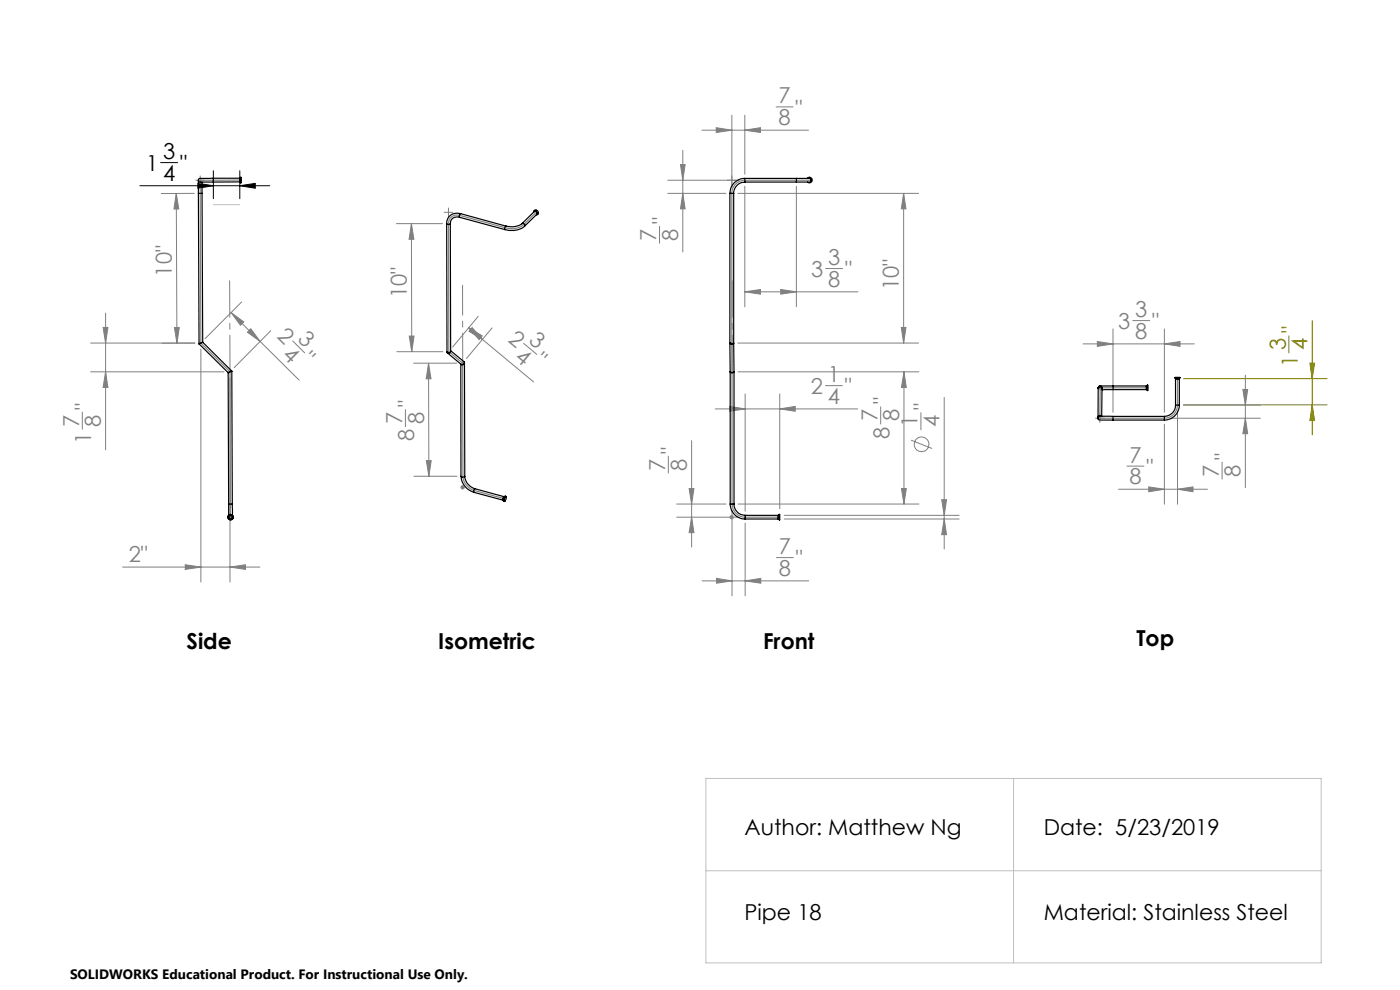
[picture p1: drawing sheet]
<svg xmlns="http://www.w3.org/2000/svg" width="297mm" height="210mm" viewBox="0 0 297 210" stroke-linecap="round" stroke-linejoin="round" font-family="sans-serif">
<g fill="none" stroke="#808080" stroke-width=".21">
<path d="M41.5 38.2h2M42.5 37.2v2M141.7 38.2h15M144.4 34.9h.9l-.4 3.3zM144.9 31.9v21.5M148.9 27.6h22.6M151.9 27.1l3.4 .5-3.4 .5zM155.3 24.4v15.3M158 27.6l3.3-.5v1zM158 39.5v25.6M158 24.4v12.6M164.6 22.7h3.6"/>
<path d="M168.9 39.5v25.6M37.4 41l.1 31.8M37.4 41l.5 3.3h-1zM41.2 41l-7 .1M84.1 47.4h9.8M87.3 47.4v27.2M87.3 47.4l.5 3.4h-1zM94.2 45h1.9M95.1 44.1v2M139.9 48v3.6M141.7 41h12.3M144.9 41l.4 3.3h-.9z"/>
<path d="M156.5 41h38.4M175.2 57h3.6M191.7 41v31.8M191.7 41l.5 3.3h-1zM19.2 78.9h28.3M19.2 72.8h22.1h-6.9M21.9 69.5h1l-.5 3.3zM22.4 78.9l.5 3.3h-1zM22.4 66.4v29M37 69.5h1l-.5 3.3zM42.6 74v49.5M49 66.3l2.7 2-.7 .7z"/>
<path d="M49 66.3l6.2 6.1M51.3 64.1l-7.8 7.8M53.2 69.7l2 2.7-2.7-1.9zM55.2 72.4l8.3 8.2M57.4 70.2l-7.7 7.8M62.1 72.3l2.5 2.6M84.2 74.6h9.7M86.8 71.3h1l-.5 3.3zM87.7 77h9.2M90.9 77l.5 3.4h-1zM90.9 77l.1 24M99.4 69.5l2.9 2.5"/>
<path d="M99.4 69.5l2.9 1.8-.7 .7zM100.2 69.5l2.1 2.5-2.8-1.7zM101.5 67.1l-5.5 6.5M102.3 72l10.9 9M104.4 69.6l-5.4 6.5M111.1 72.8l2.8 2.4M156.5 72.8h38.4M156.6 78.9h38.3M158 61.9l3.3-.5v1zM158 61.9h24M165.6 61.4l3.3 .5-3.3 .5zM191.2 69.5h1l-.5 3.3z"/>
<path d="M191.8 78.9l.5 3.3h-1.1zM191.8 78.9v28M229.8 72.9h23.6M232.8 72.5l3.3 .4-3.3 .6zM236.1 69.8v17.6M240.3 68h3.6M247 72.9l3.3-.4v1zM247 69.8v17.6M264.2 79.6v23.8M17.5 87.4v3.6M48.8 80.1v43.4M86 86.9v3.6"/>
<path d="M90.5 97.7h1l-.5 3.3zM141.8 96.8v3.6M146.7 93.5v22.6M151.7 86.7h30.3M154.8 86.2l3.3 .5-3.3 .5zM158.1 83.6v24.8M165.4 86.7l3.3-.5v1zM165.4 83.6v24.3M175.1 81.8h3.6M186.8 86.3v3.6M193.3 93.4l4.4 1.7M195.4 87.6v3.6"/>
<path d="M200.3 84.3v32.1M232.3 88.7h2M232.8 82.3h1M233 81.9l.7 .7M233.3 81.8v1M233.3 87.7v2M233.7 81.9l-.7 .7M239.1 98.9h3.6M247 90v17M248.3 88.7h19.1M249.8 87.2v19.8M251.1 85.9h16.3"/>
<path d="M259.3 98v3.6M263.7 82.6h1l-.5 3.3zM264.2 88.7l.5 3.3h-1zM39.3 119.8l3.3 .5-3.3 .5zM48.4 109.7h1M48.5 109.4l.7 .7M48.9 109.2v1M49.2 109.4l-.7 .7M87.8 101h9.1M97.6 103.4h1M97.8 103l.7 .7M98.1 102.9v1"/>
<path d="M98.5 103l-.7 .7M143.5 109.7h13.3M143.5 106.9h10.5M146.2 103.6h1l-.5 3.3zM146.7 109.7l.5 3.3h-1zM154.9 109.4l.7 .7M155.2 109.2v1M155.3 108.2v18.2M155.6 109.4l-.7 .7M156.6 106.9h38.3M158.1 111v15.4M164.7 118.3h3.6"/>
<path d="M166.4 109.3h37.1M166.4 110.1h37.1M191.2 103.6h1.1l-.5 3.3zM199.8 106h1l-.5 3.3zM200.3 110.1l.5 3.3h-1zM237.3 103.8h18.9M243.7 103.3l3.3 .5-3.3 .5zM249.8 103.8l3.3-.5v1zM26 120.3h29.1M48.8 120.3l3.3-.5v1zM148.9 123.2h22.7M152 122.7l3.3 .5-3.3 .5z"/>
<path d="M158.1 123.2l3.3-.5v1z"/>
<circle cx="195.5" cy="94.3" r="1.55"/>
</g>
<path d="M29.7 39.4h27.5M34.1 34.5h3.6M42 38.9l3.3 .5-3.3 .5zM45.3 36.2v5.9M50.9 36.2v5.9M50.9 39.4l3.3-.5v1z" fill="none" stroke="#000" stroke-width=".21"/>
<path d="M273.4 71.3v3.6M277.9 77h1l-.5 3.3zM278.4 68v24.2M251.1 85.9h30.5M251.1 80.3h30.5M278.4 85.9l.5 3.3h-1z" fill="none" stroke="#808000" stroke-width=".21"/>
<path d="M42.5 38.2l.1 34.6 6.2 6.1 .1 30.8M42.5 38.2h.1M50.8 38.2h-8.3M171.7 38.2h-13.7a2.77 2.77 0 0 0-2.7 2.8v65.9a2.83 2.83 0 0 0 2.8 2.8h7M113.6 45.2l-2.6 2.5a4.4 4.4 0 0 1-3.8 .6l-9.6-2.6a1.8 1.8 0 0 0-2.5 1.7l.1 27.2 2.9 2.4 .1 24a3.4 3.4 0 0 0 2.4 3.1l6.3 1.7M249.8 80.4v5.5a2.77 2.77 0 0 1-2.8 2.8h-13.7l.1-6.4h9.8M48.9 109.7h.1" fill="none" stroke="#808080" stroke-width=".25"/>
<path d="M45.3 43.4h5.6M149.8 165.1h130.5v39.1h-130.5zM215 165.1v39.1M149.8 184.7h130.5" fill="none" stroke="#c0c0c0" stroke-width=".21"/>
<path d="M48.8 78.9l-.1-19.3M155.3 78.9v-19.3" fill="none" stroke="#808080" stroke-width=".21" stroke-dasharray="15.2 1.3 1.3 1.3" stroke-dashoffset="7.5"/>
<path d="M233.4 82.4v.1" fill="none" stroke="#808080" stroke-width=".21" stroke-dasharray="15.2 1.3 1.3 1.3"/>
<path d="M98.2 77l-.1-16.5" fill="none" stroke="#808080" stroke-width=".21" stroke-dasharray="15.2 1.3 1.3 1.3" stroke-dashoffset="8.9"/>
<path d="M42 38.9l3.3 .5-3.3 .5zM50.9 39.4l3.3-.5v1z" fill="#000"/>
<path d="M278.4 85.9l.5 3.3h-1zM277.9 77h1l-.5 3.3z" fill="#808000"/>
<g fill="#808080">
<path d="M53.2 69.7l2 2.7-2.7-1.9zM49 66.3l2.7 2-.7 .7z"/>
<path d="M100.2 69.5l2.1 2.5-2.8-1.7zM99.4 69.5l2.9 1.8-.7 .7z"/>
<path d="M249.8 103.8l3.3-.5v1zM243.7 103.3l3.3 .5-3.3 .5zM158 27.6l3.3-.5v1zM151.9 27.1l3.4 .5-3.4 .5z"/>
<path d="M39.3 119.8l3.3 .5-3.3 .5zM48.8 120.3l3.3-.5v1zM232.8 72.5l3.3 .4-3.3 .6zM247 72.9l3.3-.4v1zM154.8 86.2l3.3 .5-3.3 .5zM165.4 86.7l3.3-.5v1zM152 122.7l3.3 .5-3.3 .5zM158.1 123.2l3.3-.5v1z"/>
<path d="M158 61.9l3.3-.5v1zM165.6 61.4l3.3 .5-3.3 .5z"/>
<path d="M264.2 88.7l.5 3.3h-1zM263.7 82.6h1l-.5 3.3z"/>
<path d="M191.2 103.6h1.1l-.5 3.3zM191.8 78.9l.5 3.3h-1.1z"/>
<path d="M191.2 69.5h1l-.5 3.3zM191.7 41l.5 3.3h-1z"/>
<path d="M21.9 69.5h1l-.5 3.3zM22.4 78.9l.5 3.3h-1zM146.2 103.6h1l-.5 3.3zM146.7 109.7l.5 3.3h-1zM144.4 34.9h.9l-.4 3.3zM144.9 41l.4 3.3h-.9zM199.8 106h1l-.5 3.3zM200.3 110.1l.5 3.3h-1z"/>
<path d="M90.5 97.7h1l-.5 3.3zM90.9 77l.5 3.4h-1z"/>
<path d="M86.8 71.3h1l-.5 3.3zM87.3 47.4l.5 3.4h-1z"/>
<path d="M37 69.5h1l-.5 3.3zM37.4 41l.5 3.3h-1z"/>
</g>
<g fill="none" stroke="#000" stroke-width=".25">
<path d="M42.1 38.2v2.8M42.9 38.6v2.4M45.3 37.8h-2.6a.45 .45 0 0 0-.6 .6 .45 .45 0 0 0 .7 .2h2.5M45.3 37.8v.8M45.3 37.8h5.5M50.8 37.8v.8M50.8 38.6h-5.5M50.8 38.6l.3 .2M51.1 37.6v1.2M51.1 37.6l-.3 .2M158 37.8a3.2 3.2 0 0 0-3.2 3.2M158 38.6a2.4 2.4 0 0 0-2.4 2.4"/>
<path d="M158 37.8v.8M158 38.6h10.9M158 37.8h10.9M168.9 37.8h2.8M168.9 37.8v.8M171.2 37.8a.59 .59 0 0 1 .9-.1 .59 .59 0 0 1 .1 .9 .59 .59 0 0 1-.9 0M171.7 37.8l.3 .2 .1 .2M171.7 37.8h-.1h.3l.2 .4M171.7 37.8l.3 .1 .1 .3M172.1 38.3l-.3 .3h-2.9M172.1 38.2v.1M172.1 38.2h.1"/>
<path d="M42.1 41h.8M42.1 41l.1 31.9M42.9 41l.1 31.6M94.8 47.4a.51 .51 0 0 0 .7 0M94.8 47.4v27.2M95.5 47.4l.1 27.1M97.5 46.1a1.43 1.43 0 0 0-2 1.3M97.5 46.1l9.6 2.6M97.7 45.3a2.18 2.18 0 0 0-2.9 2.1M97.7 45.3l-.3 .6 .1 .2M97.7 45.3l9.7 2.7M107.4 48l-.3 .3v.4"/>
<path d="M110.7 47.4l-.4 .3a4.5 4.5 0 0 1-2.9 .3M110.7 47.4a.4 .4 0 0 1 .5 .1 .4 .4 0 0 1 .1 .5M111.3 48a4.8 4.8 0 0 1-4.2 .7M113.2 45a.5 .5 0 0 1 .5-.4 .5 .5 0 0 1 .5 .5 .5 .5 0 0 1-.4 .5M113.3 44.9a.41 .41 0 0 1 .5 .1 .41 .41 0 0 1 .1 .5M113.3 44.9l-2.6 2.5M113.9 45.5l-2.6 2.5M154.8 41h.8M154.8 41v31.8M155.6 41v31.8M42.2 72.9l6.2 6.1M43 72.6l-.8 .3"/>
<path d="M43 72.6l6.2 6.1M48.4 79l.1 27.9M49.2 78.7l-.8 .3M49.2 78.7l.1 28.2M94.9 74.9l2.9 2.4M95.6 74.5a.4 .4 0 0 1-.3 .4 .4 .4 0 0 1-.5-.3M95.6 74.4l2.9 2.4M97.8 77.2v23.8M98.5 76.8a.42 .42 0 0 1-.1 .5 .42 .42 0 0 1-.6 0M98.5 77l.1 24M154.8 72.8l.4 .1 .4-.1M154.8 72.8l.1 6.1"/>
<path d="M154.9 78.9l.3 .1 .5-.1M154.9 78.9v28M155.6 72.8l.1 6.1M155.7 78.9v28M232.9 88.7l.1 .3M233 82.4l-.1 6.1 .4-.3 .3 .1a.4 .4 0 0 0-.5-.1 .4 .4 0 0 0-.2 .5M233 82.4a.41 .41 0 0 1 .4-.4 .41 .41 0 0 1 .4 .4M233 82.3a.41 .41 0 0 1 .5-.4 .41 .41 0 0 1 .3 .5M233 82.3v.1M233 89l3.1 .1M233.8 82.4l-.1 5.9M236.1 88.3h-.2a5.3 5.3 0 0 0-2.9 .2l-.1 .2"/>
<path d="M236.1 88.3v.8M236.1 89.1h10.9M236.1 88.3h10.9M236.1 82.6l-2.3 .1M236.1 81.9h-2.8l-.3 .4M236.1 81.9v.7M236.1 81.9h7.1M236.1 82.6h7.1M243.2 81.9v.7M243.2 82.6l.3 .3M243.5 81.7v1.2M243.5 81.7l-.3 .2"/>
<path d="M247 88.3v.8M249.2 80.1h.6M249.2 80.1l.2 .3M249.3 80.1h1zM249.3 80.1h-.1M249.4 85.9a2.39 2.39 0 0 1-2.4 2.4M249.4 80.4h.8M249.4 85.9h.8M249.4 80.4v5.5M249.8 80.1h.6M250.2 85.9a3.2 3.2 0 0 1-3.2 3.2M250.2 80.4v5.5"/>
<path d="M250.3 80.1h.1M250.4 80.1l-.2 .3M48.5 106.9v2.4M48.5 106.9h.8M49.3 106.9v2.4M97.8 101a3.8 3.8 0 0 0 2.8 3.4M97.8 101a.55 .55 0 0 0 .8 0M98.6 101a2.97 2.97 0 0 0 2.2 2.7M100.8 103.7l6.2 1.7-.3 .4 .1 .3-6.2-1.7M100.8 103.7l-.3 .3 .1 .4M107 105.5l-.1 .5M107.1 105.4l.1-.1a.57 .57 0 0 1-.3 .9z"/>
<path d="M107.2 105.3a.62 .62 0 0 0-.3 1M107.4 105.4l-.1-.1a.76 .76 0 0 0-.3 1.1l.1-.2M154.9 106.9a3.2 3.2 0 0 0 3.2 3.2M154.9 106.9h.8M155.7 106.9a2.4 2.4 0 0 0 2.4 2.4M158.1 109.3v.8M158.1 109.3h7M158.1 110.1h7M165.1 109.3v.8M165.1 110.1l.2 .2M165.3 109.1v1.2M165.3 109.1l-.2 .2"/>
<circle cx="48.9" cy="109.7" r=".31"/>
<circle cx="48.9" cy="109.7" r=".53"/>
<circle cx="48.9" cy="109.7" r=".6"/>
</g>
<g font-size="4.7" fill="#808080">
<text x="165.2" y="21.9">7</text>
<text x="165.2" y="26.6">8</text>
<text x="168.8" y="24.5">&quot;</text>
<text x="141.8" y="47.5" transform="rotate(-90 141.8 47.5)">&quot;</text>
<text x="139.2" y="51.1" transform="rotate(-90 139.2 51.1)">7</text>
<text x="143.9" y="51.1" transform="rotate(-90 143.9 51.1)">8</text>
<text x="36.5" y="58.7" transform="rotate(-90 36.5 58.7)">10&quot;</text>
<text x="172.1" y="58.8">3</text>
<text x="175.7" y="56.2">3</text>
<text x="179.3" y="58.8">&quot;</text>
<text x="86.3" y="63.3" transform="rotate(-90 86.3 63.3)">10&quot;</text>
<text x="175.7" y="60.9">8</text>
<text x="190.7" y="61.5" transform="rotate(-90 190.7 61.5)">10&quot;</text>
<text x="58.6" y="71.4" transform="rotate(45 58.6 71.4)">2</text>
<text x="237.2" y="69.9">3</text>
<text x="240.8" y="67.3">3</text>
<text x="240.8" y="71.9">8</text>
<text x="244.4" y="69.9">&quot;</text>
<text x="59.7" y="75.4" transform="rotate(45 59.7 75.4)">4</text>
<text x="63" y="72.2" transform="rotate(45 63 72.2)">3</text>
<text x="63.7" y="76.5" transform="rotate(45 63.7 76.5)">&quot;</text>
<text x="107.6" y="72.3" transform="rotate(40 107.6 72.3)">2</text>
<text x="109" y="76.2" transform="rotate(40 109 76.2)">4</text>
<text x="112" y="72.6" transform="rotate(40 112 72.6)">3</text>
<text x="113.1" y="76.9" transform="rotate(40 113.1 76.9)">&quot;</text>
<text x="172" y="83.6">2</text>
<text x="175.6" y="81.1">1</text>
<text x="179.2" y="83.6">&quot;</text>
<text x="19.3" y="86.9" transform="rotate(-90 19.3 86.9)">&quot;</text>
<text x="85.3" y="90" transform="rotate(-90 85.3 90)">7</text>
<text x="87.9" y="86.4" transform="rotate(-90 87.9 86.4)">&quot;</text>
<text x="90" y="90" transform="rotate(-90 90 90)">8</text>
<text x="175.6" y="85.7">4</text>
<text x="186.1" y="89.4" transform="rotate(-90 186.1 89.4)">7</text>
<text x="188.7" y="85.8" transform="rotate(-90 188.7 85.8)">&quot;</text>
<text x="190.8" y="89.4" transform="rotate(-90 190.8 89.4)">8</text>
<text x="197.2" y="87" transform="rotate(-90 197.2 87)">&quot;</text>
<text x="16.8" y="90.5" transform="rotate(-90 16.8 90.5)">7</text>
<text x="19.3" y="94.1" transform="rotate(-90 19.3 94.1)">1</text>
<text x="21.4" y="90.5" transform="rotate(-90 21.4 90.5)">8</text>
<text x="87.9" y="93.6" transform="rotate(-90 87.9 93.6)">8</text>
<text x="188.7" y="93" transform="rotate(-90 188.7 93)">8</text>
<text x="194.7" y="90.6" transform="rotate(-90 194.7 90.6)">1</text>
<text x="199.3" y="90.6" transform="rotate(-90 199.3 90.6)">4</text>
<text x="141.1" y="99.8" transform="rotate(-90 141.1 99.8)">7</text>
<text x="143.6" y="96.2" transform="rotate(-90 143.6 96.2)">&quot;</text>
<text x="145.7" y="99.8" transform="rotate(-90 145.7 99.8)">8</text>
<text x="239.6" y="98.1">7</text>
<text x="243.2" y="100.7">&quot;</text>
<text x="258.6" y="101.1" transform="rotate(-90 258.6 101.1)">7</text>
<text x="261.1" y="97.5" transform="rotate(-90 261.1 97.5)">&quot;</text>
<text x="263.2" y="101.1" transform="rotate(-90 263.2 101.1)">8</text>
<text x="239.6" y="102.8">8</text>
<text x="27.3" y="119.3">2&quot;</text>
<text x="165.2" y="117.6">7</text>
<text x="165.2" y="122.2">8</text>
<text x="168.8" y="120.1">&quot;</text>
</g>
<g font-size="4.7">
<text x="34.6" y="33.8">3</text>
<text x="31" y="36.3">1</text>
<text x="34.6" y="38.4">4</text>
<text x="38.2" y="36.3">&quot;</text>
<text x="39.6" y="137.8">Side</text>
<text x="93" y="137.8">Isometric</text>
<text x="161.9" y="137.8">Front</text>
<text x="241.1" y="136.9">Top</text>
<text x="157.9" y="177.1">Author: Matthew Ng</text>
<text x="221.4" y="177.1">Date: 5/23/2019</text>
<text x="157.9" y="195.2">Pipe 18</text>
<text x="221.4" y="195.2">Material: Stainless Steel</text>
</g>
<g font-size="4.7" fill="#808000">
<text x="275.3" y="70.7" transform="rotate(-90 275.3 70.7)">&quot;</text>
<text x="272.8" y="74.3" transform="rotate(-90 272.8 74.3)">3</text>
<text x="275.3" y="77.9" transform="rotate(-90 275.3 77.9)">1</text>
<text x="277.4" y="74.3" transform="rotate(-90 277.4 74.3)">4</text>
</g>
<text font-size="2.9" x="14.9" y="207.6">SOLIDWORKS Educational Product. For Instructional Use Only.</text>
</svg>
